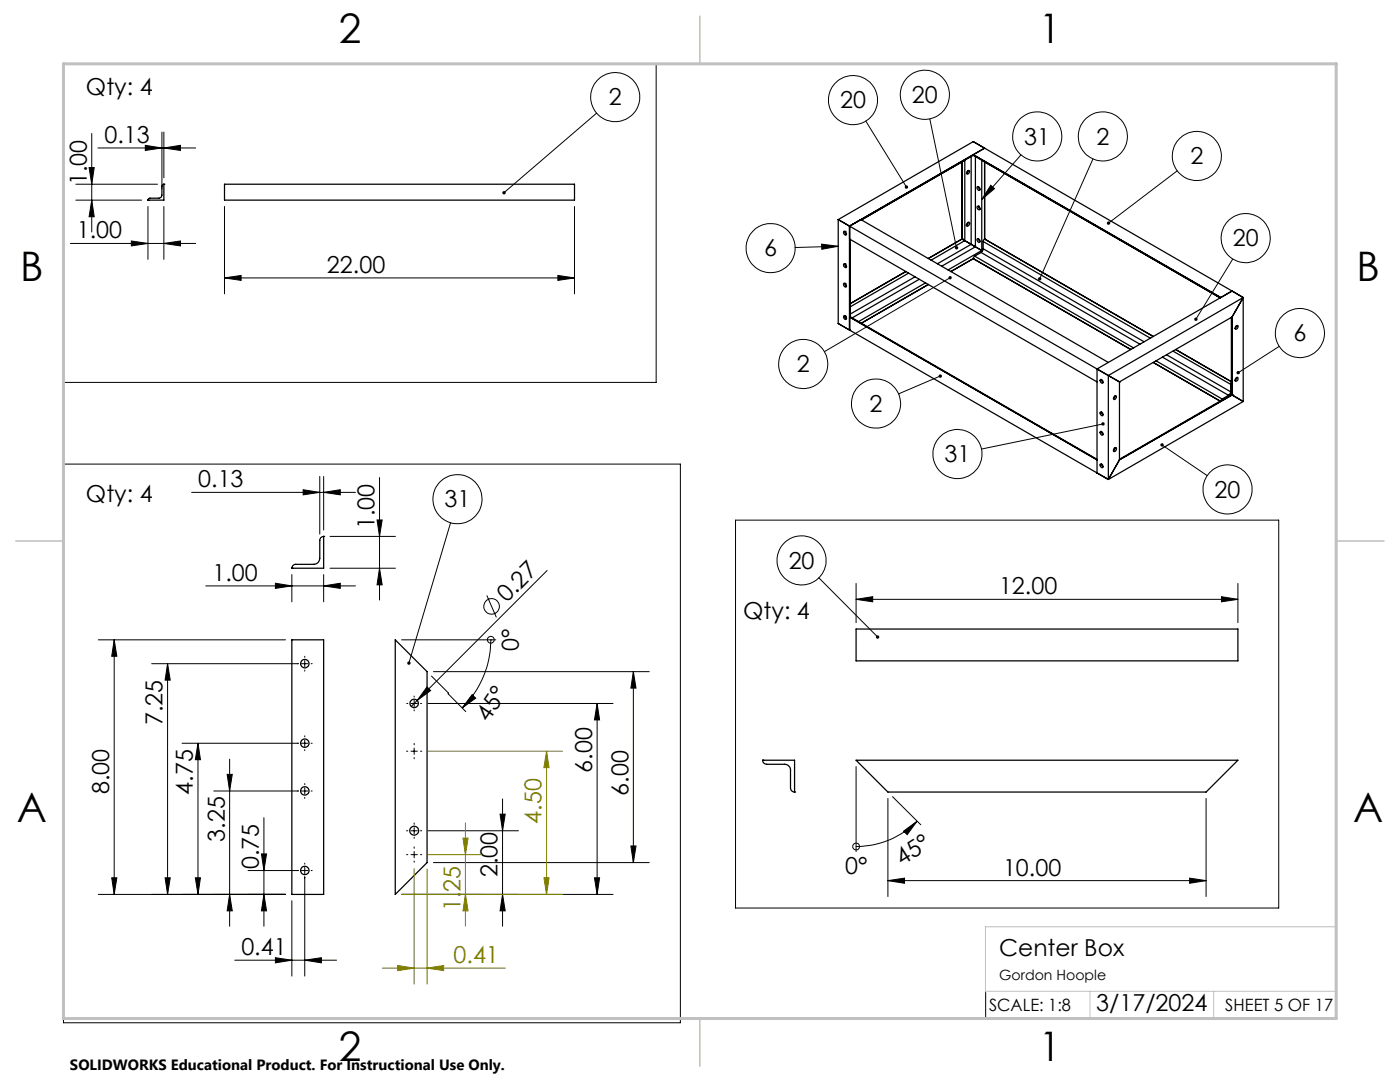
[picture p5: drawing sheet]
<svg xmlns="http://www.w3.org/2000/svg" width="279mm" height="216mm" viewBox="0 0 279 216" stroke-linecap="round" stroke-linejoin="round" font-family="sans-serif">
<g fill="none" stroke="#000" stroke-width=".25">
<path d="M29.5 39.9h.1M32.7 36.8l-.4 .3v1.8a.6 .6 0 0 1-.6 .6h-1.9l-.3 .4M32.7 36.8h.1M32.7 36.8v3.1h-3.2M44.8 36.8h69.9v3.1h-69.9zM192 32.3v15.4M192.5 32v16M193.1 34h.2a.35 .35 0 0 1 .1 .5 .35 .35 0 0 1-.5 .1zM193.2 34l-.3 .6M193.8 31.2v17.6M194.2 30.9h.1M194.2 30.9l.1 .1 49.2 28.4"/>
<path d="M194.2 30.9l2.3-1.3-27 15.5M194.2 30.9l49.4 28.5 2.3-1.3M194.3 31l-22.4 12.9M194.7 31.2v18M195 37.3a.4 .4 0 0 1 .5 .2 .4 .4 0 0 1-.1 .5l-.4-.4zM195.3 37.3l.3 .5M195.3 37.3h.1M195.9 32v18M196.3 32.2h.1M196.5 32.3v15.4M167.3 43.8v20.8l2.2 1.3M167.3 43.8l2.2 1.3"/>
<path d="M167.3 43.8l26.9-15.5 51.7 29.8M168.4 46.1a.42 .42 0 0 1 .5 .3 .42 .42 0 0 1-.2 .5 .59 .59 0 0 1-.3-.8zM168.4 52.6a.48 .48 0 0 1 .5 .3 .48 .48 0 0 1-.1 .5 .51 .51 0 0 1-.4-.8zM168.4 56.5a.42 .42 0 0 1 .5 .3 .42 .42 0 0 1-.2 .5 .59 .59 0 0 1-.3-.8zM168.6 46.2h.1M168.6 46.2l.1 .3 .2 .2M168.6 52.7h.1M168.6 52.7l.1 .4 .2 .1M168.6 56.6h.1M168.6 56.6l.1 .3 .2 .2M169.5 45.1h.1M169.5 45.1v20.8"/>
<path d="M169.5 45.1l51.7 29.8M169.5 45.1l2.3-1.3 49.4 28.5M169.5 47.7l49.4 28.5M169.7 47.8v15.4M180.8 54.2l-11.1 6.4M181.3 54.5l-11.6 6.7M182.6 55.2l-12.9 7.5M183.4 55.7l-13.3 7.7M184.7 56.4l-13.4 7.8M185.3 56.8l-13.4 7.7M192 47.7l.5 .3M192 47.7h.1"/>
<path d="M192 47.7l-6.7 3.9M192.5 48l1.3 .8M192.5 48l-6.7 3.9M193 44.6a.29 .29 0 0 1 .4-.2 .29 .29 0 0 1 0 .4l-.4 .4-.1-.2zM193.2 44.4l-.3 .6M193.8 48.8l.9 .4M193.8 48.8l-6.7 3.8M194.2 51.6h.1M194.2 51.6l-4.4 2.6M194.2 51.6l31.5 18.1M194.5 51.1l-.3 .5M194.5 51.1l31.7 18.3"/>
<path d="M194.7 49.2l1.2 .8M194.7 49.2l-6.8 3.9M195 47.7a.4 .4 0 0 1 .5 .1 .4 .4 0 0 1-.1 .6l-.4-.4zM195 41.2a.38 .38 0 0 1 .5 .2 .38 .38 0 0 1-.1 .5l-.3-.2zM195.3 41.2h.1M195.3 41.2l.3 .5M195.3 47.7l.3 .5M195.3 47.6v.1M195.8 50.4l-1.3 .7M195.8 50.4l31.7 18.3M195.9 50l.2 .1zM195.9 50l-6.7 3.9"/>
<path d="M196.2 49.6l-.4 .8M196.2 48.2v1.4M196.2 48.2l33.4 19.3M196.2 49.6l32.1 18.6M196.5 47.7l-.3 .5M196.5 47.7h.1M196.5 47.7l33.7 19.4M245.9 58.1l2.2 1.3M245.9 58.1l-27 15.5M248.1 59.4l-2.2 3.9M248.1 59.4v20.7M248.1 59.4l-26.9 15.5"/>
<path d="M168.4 63a.4 .4 0 0 1 .5 .3 .4 .4 0 0 1-.2 .4 .54 .54 0 0 1-.3-.7zM168.6 63h.1M168.6 63l.1 .4 .2 .2M168.8 63.2l-.1 .1M169.5 65.9h.1M169.5 63.3h.1M169.5 63.3h.3l49.1 28.4M169.5 65.9l51.7 29.8M169.5 63.3l49.4 28.5M218.9 73.6h.1M218.9 73.6v20.8M219.6 75.7a.42 .42 0 0 1 .5 .3 .42 .42 0 0 1-.1 .5 .55 .55 0 0 1-.4-.8z"/>
<path d="M219.8 75.7l.3 .6M221.2 74.9l2.2 1.3M221.2 74.9v20.8M222.4 79.1l.2-.1a.4 .4 0 0 1 .1 .5 .4 .4 0 0 1-.5 .2zM222.5 79l-.3 .5M223.4 76.2h.1M223.4 76.2v15.6M230.2 72.3l13.3 7.7M230.7 72l13.2 7.6M232 71.3l13.2 7.6M232.8 70.8l12.8 7.4M234.1 70.1l11.5 6.6"/>
<path d="M234.6 69.7l11.1 6.5M243.9 79.6l-.2 .4M245.2 78.9l-1.3 .7M245.6 78.2l-.4 .7M245.6 76.7v1.5M245.7 78.7l.2 .1M245.7 76.3l-.1 .4M245.7 63.3v15.4M245.7 78.7l-22.3 13M245.9 78.8h.1M245.9 63.3v15.5M245.9 78.8l2.2 1.3"/>
<path d="M245.9 78.8l-22.5 13M245.9 63.3l-22.5 12.9M246.7 75.4l.1-.1a.4 .4 0 0 1 .3 .5 .4 .4 0 0 1-.5 .3l-.1-.4zM246.7 65l.2-.1a.43 .43 0 0 1 .1 .6 .43 .43 0 0 1-.4 .2l-.1-.2zM246.8 65h.1M246.8 65l-.3 .5M246.8 75.3v.1M246.8 75.4l-.3 .5M219.6 82.2a.42 .42 0 0 1 .5 .3 .42 .42 0 0 1-.1 .5 .55 .55 0 0 1-.4-.8zM219.6 86.1a.42 .42 0 0 1 .5 .2 .42 .42 0 0 1-.1 .6 .55 .55 0 0 1-.4-.8zM219.6 92.6a.42 .42 0 0 1 .5 .2 .42 .42 0 0 1-.1 .5 .55 .55 0 0 1-.4-.7zM219.8 82.2l.3 .6"/>
<path d="M219.8 86.1l.3 .5M219.8 92.6l.3 .5M222.4 89.4a.27 .27 0 0 1 .4 0 .27 .27 0 0 1 0 .4l-.3 .3a.34 .34 0 0 1-.3-.3 .34 .34 0 0 1 .2-.4zM222.5 89.3v.4l-.3 .2M223.4 91.8l-2.2 3.9M248.1 80.1l-26.9 15.6M58.2 113.4h.1M64.6 107a.78 .78 0 0 0-.8 .8v3.6a1.2 1.2 0 0 1-1.2 1.2h-3.5a.78 .78 0 0 0-.9 .8M64.6 107h.1M64.6 107v6.4h-6.4M58.2 127.7h6.4v50.8h-6.4zM78.9 127.7l6.3 6.3v38.1l-6.3 6.4z"/>
<path d="M170.9 125.5h76.2v6.4h-76.2zM152.2 151.7a.78 .78 0 0 0 .8 .8h3.6a1.13 1.13 0 0 1 1.2 1.2v3.6a.85 .85 0 0 0 .8 .7M152.2 151.7h.1M152.2 151.7h6.4v6.3M158.6 158h.1M170.9 151.7h76.2l-6.4 6.3h-63.5z"/>
<circle cx="60.8" cy="132.4" r=".83"/>
<circle cx="60.8" cy="148.3" r=".83"/>
<circle cx="60.8" cy="157.8" r=".83"/>
<circle cx="82.7" cy="140.4" r=".84"/>
<circle cx="60.8" cy="173.7" r=".83"/>
<circle cx="82.7" cy="165.8" r=".89"/>
</g>
<g fill="none" stroke="#000" stroke-width=".2">
<path d="M12.7 12.7h118.3v63.6h-118.3zM15.1 39.9h13.2M15.1 36.8h16.3M17.8 33.4h1l-.5 3.4zM18.3 26.6v19.7M18.3 39.9l.5 3.4h-1zM19.5 29.5h19.6M29 29l3.3 .5-3.3 .5zM32.3 26.4v11.3M32.7 29.5l3.3-.5v1zM32.7 26.4v9.1M119.1 22.6l-18.5 15.9"/>
<path d="M172.8 24.2l8.1 13.1M185.6 23.7l5.3 25.7M197.7 37l.8 .6-2.6 2.2zM203.8 30.9l-7.9 8.9M218.1 31.7l-10.6 23.9M234.9 34.1l-13.7 10.4M14 48.6h25.1M26.2 48.1l3.3 .5-3.3 .5zM29.5 41.2v10.6M32.7 41.2v10.6M32.7 48.6l3.3-.5v1zM44.8 55.5l3.3-.5v1z"/>
<path d="M44.8 41.2v17.4M44.8 55.5h69.9M111.3 55l3.4 .5-3.4 .5zM114.7 41.2v17.4M164 48.7l3.3 .4-3.3 .6zM167.3 49.1l-8.6 .3M189.6 55.4l-25.1 14.8M246 51.7l-7.3 12M187.6 75l-8.3 3.6M255.3 69.1l-8.2 5.3M12.7 92.6h123.1v111.5h-123.1zM38.2 98.2h32.7"/>
<path d="M60.5 97.7l3.3 .5-3.3 .5zM63.8 95.1v11.5M64.6 98.2l3.3-.5v1zM64.6 95.1v10.7M75.7 95.3v24.4M220.1 84.6l-24.2 5M231.9 88.8l9 6.1M41.1 116.9h29.8M55 116.4l3.2 .5-3.2 .5zM58.2 114.7v5.4M64.6 116.9l3.3-.5v1zM64.6 114.7v5.4"/>
<path d="M65.9 113.4h13M65.9 107h13M75.2 103.8h1.1l-.6 3.2zM75.7 113.4l.6 3.3h-1.1zM89.9 104.3l-8.3 28M97.2 118.8l1.9 4.4M109.2 113.8l-27.1 27.2M146.8 103.8h108.4v77.4h-108.4zM163.4 115.3l11.8 11.8M170.9 119.6l3.3-.5v1zM170.9 116.4v7.8M170.9 119.6h76.2"/>
<path d="M243.8 119.1l3.3 .5-3.3 .5zM247.1 116.4v7.8M19.6 127.7h37.4M22.8 127.7l.5 3.3h-1zM22.8 127.7v50.8M30.3 132.4h29.2M33.4 132.4l.6 3.3h-1.1zM33.4 132.4v46.1M60.2 132.4h1.3M60.8 131v.2M60.8 131.8v1.3M60.8 133.7v.2"/>
<path d="M62.1 132.4h.2M80.2 127.7h18.8M82.7 138.9v.2M82.7 139.7v1.3M85.2 137.1l.7 .7-2.6 2zM86.1 134.9l6.9 7.1M86.5 134h43.1M94.2 138.6l.7 .7-2.6 2zM98 127.7a19.3 19.3 0 0 1-5.7 13.6M98 127.7h.1M126.4 134l.5 3.3h-1zM126.4 134v38.1"/>
<path d="M36.3 148.3h23.2M39.5 148.3l.5 3.3h-1zM39.5 148.3v30.2M42.7 157.8h16.8M45.3 154.5h1.1l-.6 3.3zM45.8 151.5v33.3M60.2 148.3h1.3M60.2 157.8h1.3M60.8 146.8v.2M60.8 147.7v1.2M60.8 149.6v.2M60.8 156.4v.2"/>
<path d="M60.8 157.2v1.3M60.8 159.1v.2M62.1 148.3h.2M62.1 157.8h.2M81.1 149.9h.3M81.2 140.4h.2M82 140.4h1.3M82 149.9h1.3M82.7 141.6v.3M82.7 148.3v.3M82.7 149.3v1.2M82.7 151.2v.2"/>
<path d="M83.9 140.4h.2M83.9 149.9h.3M85.4 140.4h36.9M100.3 159.4v25.4M119.2 140.4v38.1M119.2 140.4l.5 3.3h-1.1zM170.9 153v16.9M177.2 159.3v19.6M178.1 159l5.7 5.6M240.7 159.3v19.6M22.3 175.2h1l-.5 3.3zM32.9 175.2h1.1l-.6 3.3z"/>
<path d="M39 175.2h1l-.5 3.3zM45.8 178.5l.6 3.3h-1.1zM49.5 173.7h10M52.2 170.4h1l-.5 3.3zM52.7 178.5l.5 3.3h-1zM52.7 163.2v21.6M57 178.5h-37.4M58.2 179.7v15.1M60.2 173.7h1.3M60.8 172.2v.2M60.8 173.1v1.2M60.8 175v19.8"/>
<path d="M62.1 173.7h.2M80.2 178.5h42.1M81.1 170.5h.3M81.1 165.8h.3M82 170.5h1.3M82 165.8h1.3M82.7 164.2v.3M82.7 165.1v1.3M82.7 167v.3M82.7 169v.3M82.7 169.9v1.3M82.7 171.8v.2"/>
<path d="M83.9 170.5h.3M83.9 165.8h.3M85.4 165.8h18.1M86.5 172.1h43.1M99.8 162.5h1l-.5 3.3zM100.3 178.5l.5 3.3h-1zM118.6 175.2h1.1l-.5 3.3zM125.9 168.8h1l-.5 3.3zM170.9 168.9h.1M177.2 175.7l3.3-.5v1zM177.2 175.7h63.5M180.3 165.8l2.7-1.9-2 2.6z"/>
<path d="M183 163.9a16.9 16.9 0 0 1-12.1 5M237.4 175.2l3.3 .5-3.3 .5zM46.8 191.6h20.4M55 191.1l3.2 .5-3.2 .5zM60.8 191.6l3.3-.5v1zM196.7 198v5.4"/>
<circle cx="122.8" cy="19.4" r="4.9"/>
<circle cx="170.2" cy="20" r="4.9"/>
<circle cx="184.6" cy="18.9" r="4.9"/>
<circle cx="207" cy="27.2" r="4.9"/>
<circle cx="220.1" cy="27.2" r="4.9"/>
<circle cx="238.9" cy="31.1" r="4.9"/>
<circle cx="153.8" cy="49.5" r="4.9"/>
<circle cx="248.6" cy="47.5" r="4.9"/>
<circle cx="160.3" cy="72.6" r="4.9"/>
<circle cx="259.4" cy="66.4" r="4.9"/>
<circle cx="91.3" cy="99.6" r="4.9"/>
<circle cx="174.8" cy="80.5" r="4.9"/>
<circle cx="191.1" cy="90.6" r="4.9"/>
<circle cx="245" cy="97.7" r="4.9"/>
<circle cx="160" cy="111.8" r="4.9"/>
<circle cx="98" cy="127.7" r=".68"/>
<circle cx="98.1" cy="121" r="1.55"/>
<circle cx="170.8" cy="168.9" r=".68"/>
</g>
<g fill="none" stroke="#808000" stroke-width=".2">
<path d="M85.4 149.9h26.9M109.1 149.9l.5 3.3h-1.1zM109.1 149.9v28.6M80.2 178.5h32.1M82.7 173.3v23.1M85.2 173.4v23M85.4 170.5h10.7M92.4 167.2h1l-.5 3.3zM92.9 178.5l.5 3.3h-1zM92.9 164.2v20.6M108.5 175.2h1.1l-.5 3.3zM76.3 193.2h24.6"/>
<path d="M79.3 192.7l3.4 .5-3.4 .5zM85.2 193.2l3.3-.5v1z"/>
</g>
<path d="M266.7 153.3v49.9h-240M196.6 184.9h70.1M196.6 197.8h70.1M196.7 184.9v12.9M217.5 197.8v5.4M242.2 197.8v5.4" fill="none" stroke="#c0c0c0" stroke-width=".2"/>
<path d="M139.7 3.2v9.5M3.1 107.9h9.6M266.7 107.9h9.5M139.7 203.2v9.6" fill="none" stroke="#c0c0c0" stroke-width=".3"/>
<path d="M12.7 12.7h254v190.5h-254z" fill="none" stroke="#c0c0c0" stroke-width=".6"/>
<g fill="#000">
<path d="M85.2 137.1l.7 .7-2.6 2z"/>
<path d="M18.3 39.9l.5 3.4h-1zM17.8 33.4h1l-.5 3.4z"/>
<path d="M32.7 29.5l3.3-.5v1zM29 29l3.3 .5-3.3 .5z"/>
<path d="M180.6 37.1a.34 .34 0 0 0 0 .5 .34 .34 0 0 0 .5 0l-.2-.3 .2 .3 .1-.1a.34 .34 0 0 0-.1-.5 .34 .34 0 0 0-.5 .1zM238.4 63.5l-.1 .3 .2 .2 .2-.3-.2 .3a.35 .35 0 0 0 .4-.1 .35 .35 0 0 0 0-.5 .35 .35 0 0 0-.5 .1zM220.9 44.3v.4l.3-.2-.3 .2a.35 .35 0 0 0 .6 .1 .35 .35 0 0 0 0-.5 .35 .35 0 0 0-.6 0zM207.3 55.4a.33 .33 0 0 0 .1 .6l.1-.4-.1 .4a.34 .34 0 0 0 .4-.4 .34 .34 0 0 0-.5-.2zM189.5 55.1a.34 .34 0 0 0-.2 .5 .34 .34 0 0 0 .5 .1 .34 .34 0 0 0 .1-.5l-.3 .2 .3-.2zM187.4 74.8a.33 .33 0 0 0 .2 .6 .33 .33 0 0 0 .4-.5l-.4 .1 .3-.2-.1-.1zM231.6 88.6a.34 .34 0 0 0 .2 .5 .34 .34 0 0 0 .4-.4 .34 .34 0 0 0-.5-.2l.2 .3zM190.7 49.1l-.1 .1a.35 .35 0 0 0 0 .4 .35 .35 0 0 0 .4 .2l-.1-.4 .1 .4a.34 .34 0 0 0 .2-.5 .34 .34 0 0 0-.5-.2zM219.9 84.3a.34 .34 0 0 0 .1 .6 .34 .34 0 0 0 .5-.4l-.4 .1 .4-.1a.34 .34 0 0 0-.6-.2zM246.8 74.2v.3l.3-.1-.3 .1a.34 .34 0 0 0 .5 .1 .34 .34 0 0 0 0-.5 .34 .34 0 0 0-.5 .1zM197.7 37l.8 .6-2.6 2.2zM164 48.7l3.3 .4-3.3 .6zM44.8 55.5l3.3-.5v1zM111.3 55l3.4 .5-3.4 .5zM100.4 38.2l-.1 .5 .3-.2-.3 .2a.35 .35 0 0 0 .5 0 .35 .35 0 0 0 .1-.5 .35 .35 0 0 0-.5 0zM26.2 48.1l3.3 .5-3.3 .5zM32.7 48.6l3.3-.5v1zM55 191.1l3.2 .5-3.2 .5zM60.8 191.6l3.3-.5v1zM81.4 132.1l-.1 .3 .2 .2 .1-.3-.1 .3a.35 .35 0 0 0 .4-.4 .35 .35 0 0 0-.5-.1zM174.9 126.9l-.1 .1a.35 .35 0 0 0 .2 .4 .35 .35 0 0 0 .4 0l-.2-.3 .2 .3 .1-.2a.35 .35 0 0 0-.2-.4 .35 .35 0 0 0-.4 .1z"/>
<path d="M60.5 97.7l3.3 .5-3.3 .5zM64.6 98.2l3.3-.5v1z"/>
<path d="M55 116.4l3.2 .5-3.2 .5zM64.6 116.9l3.3-.5v1z"/>
<path d="M75.7 113.4l.6 3.3h-1.1zM75.2 103.8h1.1l-.6 3.2z"/>
<path d="M170.9 119.6l3.3-.5v1zM243.8 119.1l3.3 .5-3.3 .5z"/>
<path d="M39.5 148.3l.5 3.3h-1zM39 175.2h1l-.5 3.3zM33.4 132.4l.6 3.3h-1.1zM32.9 175.2h1.1l-.6 3.3z"/>
<path d="M22.3 175.2h1l-.5 3.3zM22.8 127.7l.5 3.3h-1zM52.7 178.5l.5 3.3h-1zM52.2 170.4h1l-.5 3.3zM45.8 178.5l.6 3.3h-1.1zM45.3 154.5h1.1l-.6 3.3zM100.3 178.5l.5 3.3h-1zM99.8 162.5h1l-.5 3.3zM118.6 175.2h1.1l-.5 3.3zM119.2 140.4l.5 3.3h-1.1z"/>
<path d="M125.9 168.8h1l-.5 3.3zM126.4 134l.5 3.3h-1z"/>
<path d="M177.2 175.7l3.3-.5v1zM237.4 175.2l3.3 .5-3.3 .5z"/>
</g>
<g fill="#808000">
<path d="M85.2 193.2l3.3-.5v1zM79.3 192.7l3.4 .5-3.4 .5z"/>
<path d="M92.9 178.5l.5 3.3h-1zM92.4 167.2h1l-.5 3.3zM108.5 175.2h1.1l-.5 3.3zM109.1 149.9l.5 3.3h-1.1z"/>
</g>
<path d="M94.2 138.6l.7 .7-2.6 2zM180.3 165.8l2.7-1.9-2 2.6z" fill="#000"/>
<g font-size="8.1">
<text x="67.6" y="8.5">2</text>
<text x="207.3" y="8.5">1</text>
<text x="4" y="56.2">B</text>
<text x="270.7" y="56.2">B</text>
<text x="3.3" y="164.1">A</text>
<text x="270" y="164.1">A</text>
<text x="67.6" y="211.7">2</text>
<text x="207.3" y="211.7">1</text>
</g>
<g font-size="4.7">
<text x="17.2" y="19">Qty: 4</text>
<text x="121.5" y="21">2</text>
<text x="167.7" y="21.6">20</text>
<text x="182" y="20.5">20</text>
<text x="20.9" y="28.5">0.13</text>
<text x="204.4" y="28.9">31</text>
<text x="218.8" y="28.9">2</text>
<text x="237.6" y="32.8">2</text>
<text x="17.3" y="37" transform="rotate(-90 17.3 37)">1.00</text>
<text x="15.3" y="47.5">1.00</text>
<text x="152.5" y="51.1">6</text>
<text x="246" y="49.2">20</text>
<text x="65.3" y="54.4">22.00</text>
<text x="258.1" y="68.1">6</text>
<text x="159" y="74.3">2</text>
<text x="173.5" y="82.2">2</text>
<text x="188.5" y="92.2">31</text>
<text x="17.2" y="100.2">Qty: 4</text>
<text x="39.6" y="97.2">0.13</text>
<text x="88.7" y="101.2">31</text>
<text x="242.4" y="99.3">20</text>
<text x="74.8" y="105.6" transform="rotate(-90 74.8 105.6)">1.00</text>
<text x="157.4" y="113.5">20</text>
<text x="42.4" y="115.9">1.00</text>
<text x="199.4" y="118.6">12.00</text>
<text x="101.1" y="120.4" transform="rotate(-45 101.1 120.4)">0.27</text>
<text x="148.3" y="123.5">Qty: 4</text>
<text x="103.5" y="129.9" transform="rotate(-90 103.5 129.9)">0°</text>
<text x="32.5" y="144.7" transform="rotate(-90 32.5 144.7)">7.25</text>
<text x="97.4" y="144.2" transform="rotate(-56 97.4 144.2)">45°</text>
<text x="118.2" y="154.2" transform="rotate(-90 118.2 154.2)">6.00</text>
<text x="21.8" y="158.5" transform="rotate(-90 21.8 158.5)">8.00</text>
<text x="38.5" y="158.5" transform="rotate(-90 38.5 158.5)">4.75</text>
<text x="125.4" y="158.8" transform="rotate(-90 125.4 158.8)">6.00</text>
<text x="44.8" y="168" transform="rotate(-90 44.8 168)">3.25</text>
<text x="51.7" y="173.5" transform="rotate(-90 51.7 173.5)">0.75</text>
<text x="180" y="172.8" transform="rotate(-32 180 172.8)">45°</text>
<text x="99.3" y="175" transform="rotate(-90 99.3 175)">2.00</text>
<text x="168.7" y="174.5">0°</text>
<text x="200.2" y="174.7">10.00</text>
<text x="48.2" y="190.6">0.41</text>
<text x="199.4" y="190.7">Center Box</text>
<text x="218.8" y="201.7">3/17/2024</text>
</g>
<g font-size="4.7" fill="#808000">
<text x="108.1" y="164.4" transform="rotate(-90 108.1 164.4)">4.50</text>
<text x="91.9" y="181.8" transform="rotate(-90 91.9 181.8)">1.25</text>
<text x="90.5" y="192.1">0.41</text>
</g>
<g font-size="3.4">
<text x="197.4" y="201.7">SCALE: 1:8</text>
<text x="244.5" y="201.7">SHEET 5 OF 17</text>
</g>
<text font-size="3" x="14" y="213.5">SOLIDWORKS Educational Product. For Instructional Use Only.</text>
<text font-size="2.8" x="199.4" y="195.5">Gordon Hoople</text>
</svg>
